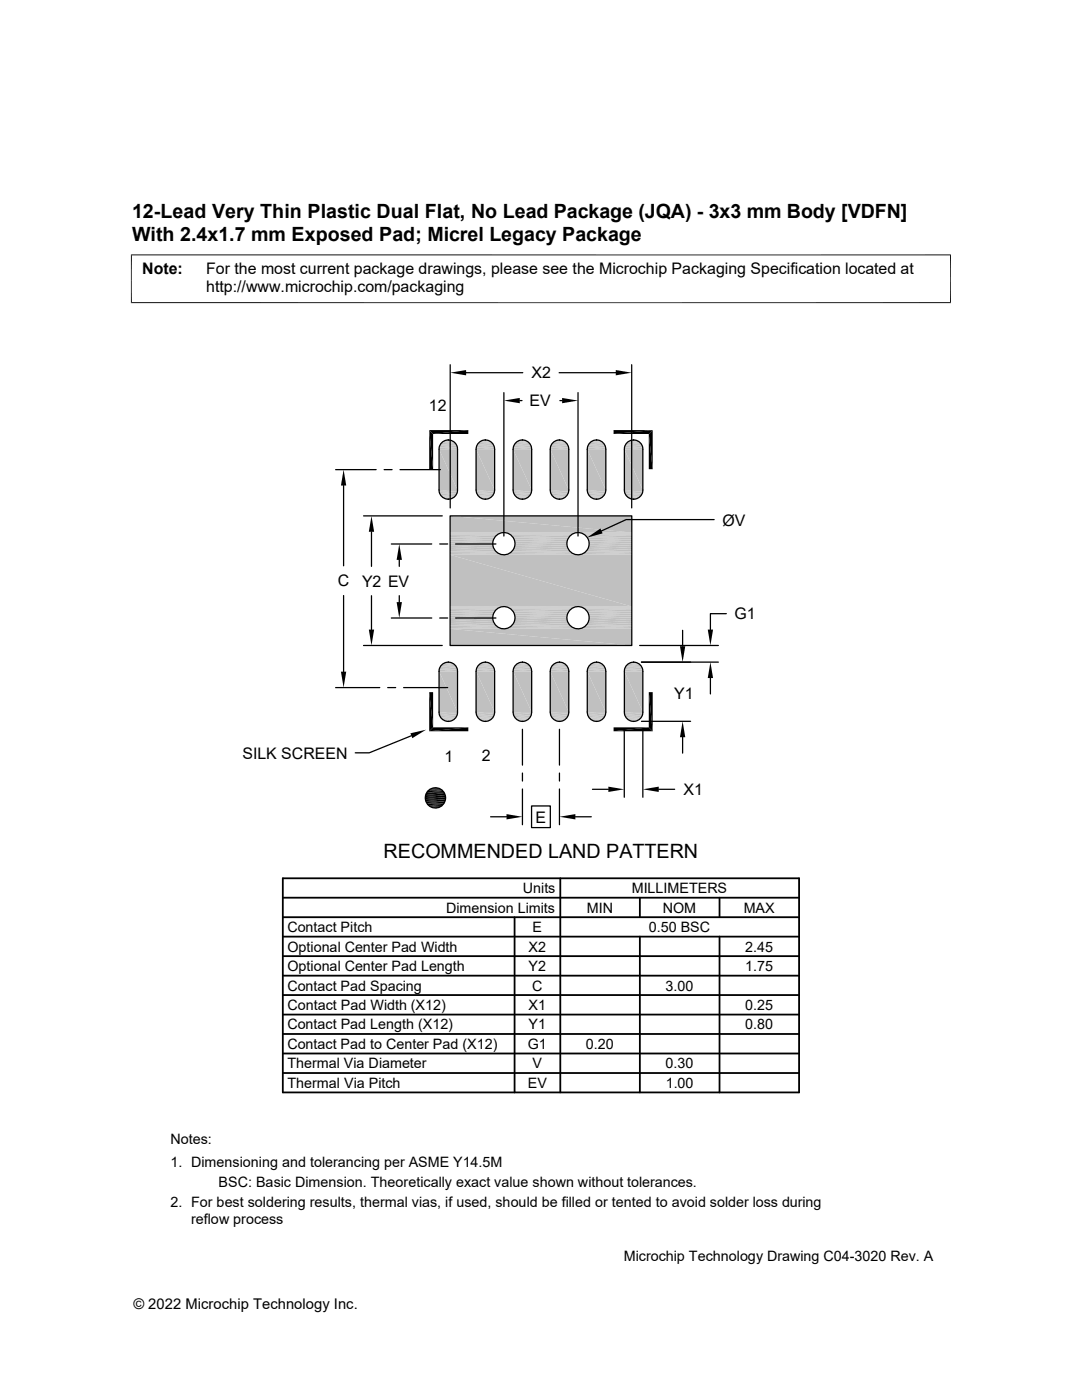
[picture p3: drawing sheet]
<svg xmlns="http://www.w3.org/2000/svg" width="216mm" height="279mm" viewBox="0 0 216 279" stroke-linecap="round" stroke-linejoin="round" font-family="sans-serif">
<g fill="#c0c0c0">
<path d="M89.1 87.8h.7z"/>
<path d="M96.5 87.8h.7z"/>
<path d="M103.9 87.8h.7z"/>
<path d="M111.3 87.8h.7z"/>
<path d="M118.7 87.8h.7z"/>
<path d="M126.1 87.8h.7z"/>
<path d="M125.7 87.9l.4-.1 1 .1z"/>
<path d="M126.1 87.8l1 .1z"/>
<path d="M118.3 87.9l.4-.1 1 .1z"/>
<path d="M118.7 87.8l1 .1z"/>
<path d="M110.9 87.9l.4-.1 1.1 .1z"/>
<path d="M111.3 87.8l1.1 .1z"/>
<path d="M103.5 87.9l.4-.1 1 .1z"/>
<path d="M103.9 87.8l1 .1z"/>
<path d="M96.1 87.9l.4-.1 1.1 .1z"/>
<path d="M96.5 87.8l1.1 .1z"/>
<path d="M88.8 87.9l.3-.1 1 .1z"/>
<path d="M89.1 87.8l1 .1z"/>
</g>
<path d="M125.4 88h2.1" fill="none" stroke="#c0c0c0" stroke-width=".2"/>
<path d="M125.7 87.9h1.4l.4 .2z" fill="#c0c0c0"/>
<path d="M118 88h2.1" fill="none" stroke="#c0c0c0" stroke-width=".2"/>
<path d="M118.3 87.9h1.4l.4 .2z" fill="#c0c0c0"/>
<path d="M110.6 88h2.1" fill="none" stroke="#c0c0c0" stroke-width=".2"/>
<path d="M110.9 87.9h1.5l.3 .2z" fill="#c0c0c0"/>
<path d="M103.2 88h2.1" fill="none" stroke="#c0c0c0" stroke-width=".2"/>
<path d="M103.5 87.9h1.4l.4 .2z" fill="#c0c0c0"/>
<path d="M95.8 88h2.1" fill="none" stroke="#c0c0c0" stroke-width=".2"/>
<path d="M96.1 87.9h1.5l.3 .2z" fill="#c0c0c0"/>
<path d="M88.4 88h2.1" fill="none" stroke="#c0c0c0" stroke-width=".2"/>
<path d="M88.8 87.9h1.3l.4 .2z" fill="#c0c0c0"/>
<path d="M88.1 88.2h2.7M95.5 88.2h2.6M102.9 88.2h2.7M110.3 88.2h2.6M117.7 88.2h2.6M125.1 88.2h2.6" fill="none" stroke="#c0c0c0" stroke-width=".23"/>
<path d="M87.9 88.5h3.1M95.3 88.5h3.1M102.7 88.5h3.1M110.1 88.5h3.1M117.5 88.5h3.1M124.9 88.5h3.1" fill="none" stroke="#c0c0c0" stroke-width=".28"/>
<path d="M87.7 88.8h3.5M95.1 88.8h3.5M102.5 88.8h3.5M109.9 88.8h3.4M117.3 88.8h3.4M124.7 88.8h3.4" fill="none" stroke="#c0c0c0" stroke-width=".32"/>
<path d="M87.6 89.5h3.7M87.6 89.1h3.7M95 89.5h3.7M95 89.1h3.7M102.4 89.5h3.7M102.4 89.1h3.6M109.8 89.5h3.7M109.8 89.1h3.7M117.2 89.5h3.7M117.2 89.1h3.6M124.6 89.5h3.7M124.6 89.1h3.6" fill="none" stroke="#c0c0c0" stroke-width=".36"/>
<g fill="#c0c0c0">
<path d="M124.6 89.7l3.7 8.1h-3.7z"/>
<path d="M124.6 89.7h3.7v8.1z"/>
<path d="M117.2 89.7l3.7 8.1h-3.7z"/>
<path d="M117.2 89.7h3.7v8.1z"/>
<path d="M109.8 89.7l3.7 8.1h-3.7z"/>
<path d="M109.8 89.7h3.7v8.1z"/>
<path d="M102.4 89.7l3.7 8.1h-3.7z"/>
<path d="M102.4 89.7h3.7v8.1z"/>
<path d="M95 89.7l3.7 8.1h-3.7z"/>
<path d="M95 89.7h3.7v8.1z"/>
<path d="M87.6 89.7l3.7 8.1h-3.7z"/>
<path d="M87.6 89.7h3.7v8.1z"/>
</g>
<path d="M87.6 98h3.7M95 98h3.7M102.4 98h3.7M109.8 98h3.7M117.2 98h3.7M124.6 98h3.7" fill="none" stroke="#c0c0c0" stroke-width=".36"/>
<path d="M87.6 98.3h3.7M95 98.3h3.7M102.4 98.3h3.6M109.8 98.3h3.7M117.2 98.3h3.6M124.6 98.3h3.6" fill="none" stroke="#c0c0c0" stroke-width=".34"/>
<path d="M87.7 98.6h3.5M95.1 98.6h3.5M102.5 98.6h3.5M109.9 98.6h3.4M117.3 98.6h3.4M124.7 98.6h3.4" fill="none" stroke="#c0c0c0" stroke-width=".32"/>
<path d="M87.9 98.9h3.1M95.3 98.9h3.1M102.7 98.9h3.1M110.1 98.9h3.1M117.5 98.9h3.1M124.9 98.9h3.1" fill="none" stroke="#c0c0c0" stroke-width=".28"/>
<path d="M88.1 99.2h2.7M95.5 99.2h2.6M102.9 99.2h2.7M110.3 99.2h2.6M117.7 99.2h2.6M125.1 99.2h2.6" fill="none" stroke="#c0c0c0" stroke-width=".23"/>
<path d="M125.4 99.3l1.7 .2h-1.4z" fill="#c0c0c0"/>
<path d="M125.4 99.4h2.1" fill="none" stroke="#c0c0c0" stroke-width=".2"/>
<path d="M118 99.3l1.7 .2h-1.4z" fill="#c0c0c0"/>
<path d="M118 99.4h2.1" fill="none" stroke="#c0c0c0" stroke-width=".2"/>
<path d="M110.6 99.3l1.8 .2h-1.5z" fill="#c0c0c0"/>
<path d="M110.6 99.4h2.1" fill="none" stroke="#c0c0c0" stroke-width=".2"/>
<path d="M103.2 99.3l1.7 .2h-1.4z" fill="#c0c0c0"/>
<path d="M103.2 99.4h2.1" fill="none" stroke="#c0c0c0" stroke-width=".2"/>
<path d="M95.8 99.3l1.8 .2h-1.5z" fill="#c0c0c0"/>
<path d="M95.8 99.4h2.1" fill="none" stroke="#c0c0c0" stroke-width=".2"/>
<path d="M88.4 99.3l1.7 .2h-1.3z" fill="#c0c0c0"/>
<path d="M88.4 99.4h2.1" fill="none" stroke="#c0c0c0" stroke-width=".2"/>
<g fill="#c0c0c0">
<path d="M89.1 99.6h.7z"/>
<path d="M96.5 99.6h.7z"/>
<path d="M103.9 99.6h.7z"/>
<path d="M111.3 99.6h.7z"/>
<path d="M118.7 99.6h.7z"/>
<path d="M126.1 99.6h.7z"/>
<path d="M125.7 99.5l1.1 .1z"/>
<path d="M125.7 99.5h1.4l-.3 .1z"/>
<path d="M118.3 99.5l1.1 .1z"/>
<path d="M118.3 99.5h1.4l-.3 .1z"/>
<path d="M110.9 99.5l1.1 .1z"/>
<path d="M110.9 99.5h1.5l-.4 .1z"/>
<path d="M103.5 99.5l1.1 .1z"/>
<path d="M103.5 99.5h1.4l-.3 .1z"/>
<path d="M96.1 99.5l1.1 .1z"/>
<path d="M96.1 99.5h1.5l-.4 .1z"/>
<path d="M88.8 99.5l1 .1z"/>
<path d="M88.8 99.5h1.3l-.3 .1z"/>
<path d="M89.1 132.2h.7z"/>
<path d="M96.5 132.2h.7z"/>
<path d="M103.9 132.2h.7z"/>
<path d="M111.3 132.2h.7z"/>
<path d="M118.7 132.2h.7z"/>
<path d="M126.1 132.2h.7z"/>
<path d="M125.7 132.3l.4-.1 1 .1z"/>
<path d="M126.1 132.2l1 .1z"/>
<path d="M118.3 132.3l.4-.1 1 .1z"/>
<path d="M118.7 132.2l1 .1z"/>
<path d="M110.9 132.3l.4-.1 1.1 .1z"/>
<path d="M111.3 132.2l1.1 .1z"/>
<path d="M103.5 132.3l.4-.1 1 .1z"/>
<path d="M103.9 132.2l1 .1z"/>
<path d="M96.1 132.3l.4-.1 1.1 .1z"/>
<path d="M96.5 132.2l1.1 .1z"/>
<path d="M88.8 132.3l.3-.1 1 .1z"/>
<path d="M89.1 132.2l1 .1z"/>
</g>
<path d="M125.4 132.4h2.1" fill="none" stroke="#c0c0c0" stroke-width=".2"/>
<path d="M125.7 132.3h1.4l.4 .2z" fill="#c0c0c0"/>
<path d="M118 132.4h2.1" fill="none" stroke="#c0c0c0" stroke-width=".2"/>
<path d="M118.3 132.3h1.4l.4 .2z" fill="#c0c0c0"/>
<path d="M110.6 132.4h2.1" fill="none" stroke="#c0c0c0" stroke-width=".2"/>
<path d="M110.9 132.3h1.5l.3 .2z" fill="#c0c0c0"/>
<path d="M103.2 132.4h2.1" fill="none" stroke="#c0c0c0" stroke-width=".2"/>
<path d="M103.5 132.3h1.4l.4 .2z" fill="#c0c0c0"/>
<path d="M95.8 132.4h2.1" fill="none" stroke="#c0c0c0" stroke-width=".2"/>
<path d="M96.1 132.3h1.5l.3 .2z" fill="#c0c0c0"/>
<path d="M88.4 132.4h2.1" fill="none" stroke="#c0c0c0" stroke-width=".2"/>
<path d="M88.8 132.3h1.3l.4 .2z" fill="#c0c0c0"/>
<path d="M88.1 132.6h2.7M95.5 132.6h2.6M102.9 132.6h2.7M110.3 132.6h2.6M117.7 132.6h2.6M125.1 132.6h2.6" fill="none" stroke="#c0c0c0" stroke-width=".23"/>
<path d="M87.9 132.8h3.1M95.3 132.8h3.1M102.7 132.8h3.1M110.1 132.8h3.1M117.5 132.8h3.1M124.9 132.8h3.1" fill="none" stroke="#c0c0c0" stroke-width=".28"/>
<path d="M87.7 133.1h3.5M95.1 133.1h3.5M102.5 133.1h3.5M109.9 133.1h3.4M117.3 133.1h3.4M124.7 133.1h3.4" fill="none" stroke="#c0c0c0" stroke-width=".32"/>
<path d="M87.6 133.5h3.7M95 133.5h3.7M102.4 133.5h3.6M109.8 133.5h3.7M117.2 133.5h3.6M124.6 133.5h3.6" fill="none" stroke="#c0c0c0" stroke-width=".34"/>
<path d="M87.6 133.8h3.7M95 133.8h3.7M102.4 133.8h3.7M109.8 133.8h3.7M117.2 133.8h3.7M124.6 133.8h3.7" fill="none" stroke="#c0c0c0" stroke-width=".36"/>
<g fill="#c0c0c0">
<path d="M124.6 134l3.7 8.1h-3.7z"/>
<path d="M124.6 134h3.7v8.1z"/>
<path d="M117.2 134l3.7 8.1h-3.7z"/>
<path d="M117.2 134h3.7v8.1z"/>
<path d="M109.8 134l3.7 8.1h-3.7z"/>
<path d="M109.8 134h3.7v8.1z"/>
<path d="M102.4 134l3.7 8.1h-3.7z"/>
<path d="M102.4 134h3.7v8.1z"/>
<path d="M95 134l3.7 8.1h-3.7z"/>
<path d="M95 134h3.7v8.1z"/>
<path d="M87.6 134l3.7 8.1h-3.7z"/>
<path d="M87.6 134h3.7v8.1z"/>
</g>
<path d="M87.6 142.3h3.7M87.6 142.7h3.7M95 142.3h3.7M95 142.7h3.7M102.4 142.3h3.7M102.4 142.7h3.6M109.8 142.3h3.7M109.8 142.7h3.7M117.2 142.3h3.7M117.2 142.7h3.6M124.6 142.3h3.7M124.6 142.7h3.6" fill="none" stroke="#c0c0c0" stroke-width=".36"/>
<path d="M87.7 143h3.5M95.1 143h3.5M102.5 143h3.5M109.9 143h3.4M117.3 143h3.4M124.7 143h3.4" fill="none" stroke="#c0c0c0" stroke-width=".32"/>
<path d="M87.9 143.3h3.1M95.3 143.3h3.1M102.7 143.3h3.1M110.1 143.3h3.1M117.5 143.3h3.1M124.9 143.3h3.1" fill="none" stroke="#c0c0c0" stroke-width=".28"/>
<path d="M88.1 143.5h2.7M95.5 143.5h2.6M102.9 143.5h2.7M110.3 143.5h2.6M117.7 143.5h2.6M125.1 143.5h2.6" fill="none" stroke="#c0c0c0" stroke-width=".23"/>
<path d="M125.4 143.7l1.7 .1h-1.4z" fill="#c0c0c0"/>
<path d="M125.4 143.7h2.1" fill="none" stroke="#c0c0c0" stroke-width=".2"/>
<path d="M118 143.7l1.7 .1h-1.4z" fill="#c0c0c0"/>
<path d="M118 143.7h2.1" fill="none" stroke="#c0c0c0" stroke-width=".2"/>
<path d="M110.6 143.7l1.8 .1h-1.5z" fill="#c0c0c0"/>
<path d="M110.6 143.7h2.1" fill="none" stroke="#c0c0c0" stroke-width=".2"/>
<path d="M103.2 143.7l1.7 .1h-1.4z" fill="#c0c0c0"/>
<path d="M103.2 143.7h2.1" fill="none" stroke="#c0c0c0" stroke-width=".2"/>
<path d="M95.8 143.7l1.8 .1h-1.5z" fill="#c0c0c0"/>
<path d="M95.8 143.7h2.1" fill="none" stroke="#c0c0c0" stroke-width=".2"/>
<path d="M88.4 143.7l1.7 .1h-1.3z" fill="#c0c0c0"/>
<path d="M88.4 143.7h2.1" fill="none" stroke="#c0c0c0" stroke-width=".2"/>
<g fill="#c0c0c0">
<path d="M89.1 143.9h.7z"/>
<path d="M96.5 143.9h.7z"/>
<path d="M103.9 143.9h.7z"/>
<path d="M111.3 143.9h.7z"/>
<path d="M118.7 143.9h.7z"/>
<path d="M126.1 143.9h.7z"/>
<path d="M125.7 143.8l1.1 .1z"/>
<path d="M125.7 143.8h1.4l-.3 .1z"/>
<path d="M118.3 143.8l1.1 .1z"/>
<path d="M118.3 143.8h1.4l-.3 .1z"/>
<path d="M110.9 143.8l1.1 .1z"/>
<path d="M110.9 143.8h1.5l-.4 .1z"/>
<path d="M103.5 143.8l1.1 .1z"/>
<path d="M103.5 143.8h1.4l-.3 .1z"/>
<path d="M96.1 143.8l1.1 .1z"/>
<path d="M96.1 143.8h1.5l-.4 .1z"/>
<path d="M88.8 143.8l1 .1z"/>
<path d="M88.8 143.8h1.3l-.3 .1z"/>
<path d="M89.8 103l36.3 3.3h-36.3z"/>
<path d="M89.8 103h36.3v3.3z"/>
</g>
<path d="M89.8 106.3h36.3M89.8 106.4h10.3M89.8 110.6h10.3M89.8 110.7h36.3M101 110.6h13.9M101 106.4h13.9M115.8 110.6h10.3M115.8 106.4h10.3" fill="none" stroke="#c0c0c0" stroke-width=".2"/>
<path d="M89.8 106.6h9.9M89.8 110.4h9.9M101.4 106.6h13.1M101.4 110.4h13.1M116.2 106.6h9.9M116.2 110.4h9.9" fill="none" stroke="#c0c0c0" stroke-width=".21"/>
<path d="M89.8 106.8h9.5M89.8 110.2h9.5M101.8 110.2h12.3M101.8 106.8h12.3M116.6 110.2h9.5M116.6 106.8h9.5" fill="none" stroke="#c0c0c0" stroke-width=".28"/>
<path d="M89.8 107.1h9.2M89.8 109.9h9.2M102.1 109.9h11.7M102.1 107.1h11.7M116.9 109.9h9.2M116.9 107.1h9.2" fill="none" stroke="#c0c0c0" stroke-width=".34"/>
<path d="M89.8 107.5h8.9M89.8 109.5h8.9M102.4 107.5h11.1M102.4 109.5h11.1M117.2 107.5h8.9M117.2 109.5h8.9" fill="none" stroke="#c0c0c0" stroke-width=".38"/>
<path d="M89.8 107.9h8.7M102.6 107.9h10.7M117.4 107.9h8.7" fill="none" stroke="#c0c0c0" stroke-width=".4"/>
<path d="M89.8 108.3h8.6M102.7 108.3h10.5M117.5 108.3h8.6" fill="none" stroke="#c0c0c0" stroke-width=".44"/>
<path d="M89.8 108.7h8.6M89.8 109.1h8.7M102.6 109.1h10.7M102.7 108.7h10.5M117.4 109.1h8.7M117.5 108.7h8.6" fill="none" stroke="#c0c0c0" stroke-width=".42"/>
<g fill="#c0c0c0">
<path d="M89.8 110.7l36.3 10.4h-36.3z"/>
<path d="M89.8 110.7h36.3v10.4z"/>
</g>
<path d="M89.8 121.1h36.3M89.8 121.2h10.3M89.8 125.4h10.3M89.8 125.5h36.3M101 125.4h13.9M101 121.2h13.9M115.8 125.4h10.3M115.8 121.2h10.3" fill="none" stroke="#c0c0c0" stroke-width=".2"/>
<path d="M89.8 121.3h9.9M89.8 125.2h9.9M101.4 121.3h13.1M101.4 125.2h13.1M116.2 121.3h9.9M116.2 125.2h9.9" fill="none" stroke="#c0c0c0" stroke-width=".21"/>
<path d="M89.8 121.6h9.5M89.8 125h9.5M101.8 125h12.3M101.8 121.6h12.3M116.6 125h9.5M116.6 121.6h9.5" fill="none" stroke="#c0c0c0" stroke-width=".28"/>
<path d="M89.8 121.9h9.2M89.8 124.7h9.2M102.1 124.7h11.7M102.1 121.9h11.7M116.9 124.7h9.2M116.9 121.9h9.2" fill="none" stroke="#c0c0c0" stroke-width=".34"/>
<path d="M89.8 122.2h8.9M89.8 124.3h8.9M102.4 122.2h11.1M102.4 124.3h11.1M117.2 122.2h8.9M117.2 124.3h8.9" fill="none" stroke="#c0c0c0" stroke-width=".38"/>
<path d="M89.8 122.6h8.7M89.8 123.1h8.6M102.6 122.6h10.7M102.7 123.1h10.5M117.4 122.6h8.7M117.5 123.1h8.6" fill="none" stroke="#c0c0c0" stroke-width=".42"/>
<path d="M89.8 123.5h8.6M102.7 123.5h10.5M117.5 123.5h8.6" fill="none" stroke="#c0c0c0" stroke-width=".44"/>
<path d="M89.8 123.9h8.7M102.6 123.9h10.7M117.4 123.9h8.7" fill="none" stroke="#c0c0c0" stroke-width=".4"/>
<g fill="#c0c0c0">
<path d="M89.8 125.5l36.3 3.3h-36.3z"/>
<path d="M89.8 125.5h36.3v3.3z"/>
</g>
<g fill="none" stroke="#000" stroke-width=".25">
<path d="M89.8 72.8v28.6M93 74.4h11.3M100.5 78.4v28.6M103.7 79.9h.5M111.6 74.4h11.3M111.7 79.9h.5M115.3 78.4v28.6M126 72.8v28.6M67 93.7h8.1M68.6 96.9v16M76.6 93.7h1.6M79.8 93.7h8.1"/>
<path d="M89.5 87.8a1.84 1.84 0 0 0-1.9 1.9v8.1a1.83 1.83 0 0 0 1.9 1.8M89.5 99.6h.1M89.5 87.8h.1M89.5 87.8a1.84 1.84 0 0 1 1.8 1.9v8.1a1.83 1.83 0 0 1-1.8 1.8M96.8 87.8a1.87 1.87 0 0 1 1.9 1.9v8.1a1.87 1.87 0 0 1-1.9 1.8M96.8 87.8a1.87 1.87 0 0 0-1.8 1.9v8.1a1.87 1.87 0 0 0 1.8 1.8M96.8 99.6h.1M96.8 87.8h.1M104.2 87.8a1.87 1.87 0 0 0-1.8 1.9v8.1a1.87 1.87 0 0 0 1.8 1.8M104.2 99.6h.1M104.2 87.8h.1M104.2 87.8a1.86 1.86 0 0 1 1.9 1.9v8.1a1.85 1.85 0 0 1-1.9 1.8"/>
<path d="M111.6 87.8a1.87 1.87 0 0 1 1.9 1.9v8.1a1.87 1.87 0 0 1-1.9 1.8M111.6 87.8a1.86 1.86 0 0 0-1.8 1.9v8.1a1.85 1.85 0 0 0 1.8 1.8M111.6 99.6h.1M111.6 87.8h.1M119 87.8a1.87 1.87 0 0 0-1.8 1.9v8.1a1.87 1.87 0 0 0 1.8 1.8M119 99.6h.1M119 87.8h.1M119 87.8a1.87 1.87 0 0 1 1.9 1.9v8.1a1.87 1.87 0 0 1-1.9 1.8M126.4 87.8a1.84 1.84 0 0 0-1.8 1.9v8.1a1.83 1.83 0 0 0 1.8 1.8M126.4 99.6h.1M126.4 87.8h.1M126.4 87.8a1.84 1.84 0 0 1 1.9 1.9v8.1a1.83 1.83 0 0 1-1.9 1.8"/>
<path d="M68.6 118.9v15.1M72.5 103h15.7M74.1 106.1v6.9M74.1 118.9v6.7M78.1 108.6h8M79.7 111.7v1.3M79.7 118.9v1.3M87.7 108.6h1.6M89.8 103h36.3v25.8h-36.3zM90.9 108.6h8.1M142.5 103.7h-17.6l-4.9 2.3M67 137.2h8.8"/>
<path d="M72.5 128.8h15.7M77.4 137.2h1.6M78.1 123.3h8M80.5 137.2h8.8M87.7 123.3h1.6M89.5 132.1a1.84 1.84 0 0 0-1.9 1.9v8.1a1.83 1.83 0 0 0 1.9 1.9M89.5 132.1a1.84 1.84 0 0 1 1.8 1.9v8.1a1.83 1.83 0 0 1-1.8 1.9M89.5 132.1h.1M90.9 123.3h8.1M96.8 132.1a1.87 1.87 0 0 0-1.8 1.9v8.1a1.87 1.87 0 0 0 1.8 1.9M96.8 132.1a1.87 1.87 0 0 1 1.9 1.9v8.1a1.87 1.87 0 0 1-1.9 1.9M96.8 132.1h.1"/>
<path d="M104.2 132.1a1.86 1.86 0 0 1 1.9 1.9v8.1a1.85 1.85 0 0 1-1.9 1.9M104.2 132.1h.1M104.2 132.1a1.87 1.87 0 0 0-1.8 1.9v8.1a1.87 1.87 0 0 0 1.8 1.9M111.6 132.1a1.86 1.86 0 0 0-1.8 1.9v8.1a1.85 1.85 0 0 0 1.8 1.9M111.6 132.1a1.87 1.87 0 0 1 1.9 1.9v8.1a1.87 1.87 0 0 1-1.9 1.9M111.6 132.1h.1M119 132.1a1.87 1.87 0 0 1 1.9 1.9v8.1a1.87 1.87 0 0 1-1.9 1.9M119 132.1h.1M119 132.1a1.87 1.87 0 0 0-1.8 1.9v8.1a1.87 1.87 0 0 0 1.8 1.9M126.4 132.1a1.84 1.84 0 0 0-1.8 1.9v8.1a1.83 1.83 0 0 0 1.8 1.9M126.4 132.1a1.84 1.84 0 0 1 1.9 1.9v8.1a1.83 1.83 0 0 1-1.9 1.9M126.4 132.1h.1"/>
<path d="M127.6 128.8h15.7M128 132.1h15.3M136.2 125.8v3.2M141.8 135.3v3.2M144.9 122.5h-3.1v3.1M82.1 146.8l-8.4 3.4h-2.8M85.4 157.7h2.9M89.5 144h.1M96.8 144h.1M104.2 144h.1M104.2 145.5v7.2M104.2 154.3v1.6"/>
<path d="M104.2 157.5v7.1M111.6 144h.1M111.6 145.5v7.2M111.6 154.3v1.6M111.6 157.5v7.1M118.2 157.5h3.2M119 144h.1M124.6 145.6v13.5M126.4 144h.1M128 144h9.8M128.3 145.5v13.6M131.4 157.5h3.2"/>
<path d="M136.2 147.1v3.2M97.9 163h3.2M106.1 160.8h3.7v4.4h-3.7zM114.8 163h3.2"/>
<circle cx="100.5" cy="108.5" r="2.22"/>
<circle cx="115.3" cy="108.5" r="2.22"/>
<circle cx="100.5" cy="123.3" r="2.22"/>
<circle cx="115.3" cy="123.3" r="2.22"/>
<circle cx="86.9" cy="159.2" r="2.03"/>
</g>
<path d="M26.1 50.9h163.7M26.2 50.8v9.7M189.7 50.8v9.7M26.1 60.4h163.7M85.7 157.4h2.3M85.7 161h2.3" fill="none" stroke="#000" stroke-width=".2"/>
<g fill="#000">
<path d="M89.8 74.4l3.2-.5v1zM100.5 79.9l3.2-.5v1.1zM112.2 79.4l3.1 .5-3.1 .6zM122.9 73.9l3.1 .5-3.1 .5zM68.6 93.7l.5 3.2h-1.1zM85.6 85.8l.8 7.8h-.8zM85.6 85.8h7.9l-7.1 .8zM85.6 85.8l.8 .8v7zM86.4 86.6l7.1-.8v.8zM122.4 85.8h7.8l-7.8 .8zM122.4 86.6l7.8-.8-.7 .8zM129.5 86.6l.7 7h-.7z"/>
<path d="M129.5 86.6l.7-.8v7.8zM74.1 103l.6 3.1h-1.1zM79.7 108.6l.5 3.1h-1.1zM117.1 107.3l2.7-1.8 .4 .9zM68 134h1.1l-.5 3.2zM73.6 125.6h1.1l-.6 3.2zM79.1 120.2h1.1l-.5 3.1zM129.5 138.1l.7 7.8-.7-.7zM129.5 138.1h.7v7.8zM135.7 129h1l-.5 3.1zM141.8 132.1l.5 3.2h-1.1zM141.2 125.6h1.1l-.5 3.2z"/>
<path d="M81.9 146.3l3.1-.7-2.7 1.7zM85.6 138.1l.8 7.1-.8 .7zM86.1 157.4h1.6l.3 .1zM85.6 138.1h.8v7.1zM86.1 157.4l.4-.2 1.2 .2zM86.5 157.2l1.2 .2zM86.5 157.2h.8zM85.6 145.9l7.9-.7v.7zM86.4 145.2h7.1l-7.9 .7zM121.4 157l3.2 .5-3.2 .6zM122.4 145.2h7.1l-7.1 .7zM122.4 145.9l7.1-.7 .7 .7z"/>
<path d="M128.3 157.5l3.1-.5v1.1zM136.2 144l.5 3.1h-1zM85.7 160.9l2 .2h-1.6zM86.1 161.1l1.2 .1zM86.1 161.1h1.6l-.4 .1zM86.5 161.2h.8zM101.1 162.5l3.1 .5-3.1 .5zM111.6 163l3.2-.5v1z"/>
</g>
<path d="M85.2 157.9h3.4" fill="none" stroke="#000" stroke-width=".3"/>
<g fill="none" stroke="#000" stroke-width=".36">
<path d="M85 158.3h3.8M56.4 179.2h103M56.4 175.3h103v42.7h-103zM85 160.2h3.8M111.8 175.3v42.7M127.7 179.2v3.8M143.6 179.2v3.8M56.4 183h103M56.4 190.8h103M56.4 186.9h103M56.4 194.7h103M56.4 198.6h103"/>
<path d="M102.7 183v35M127.7 186.9v31.1M143.6 186.9v31.1M56.4 202.5h103M56.4 210.2h103M56.4 206.4h103M56.4 214.1h103"/>
</g>
<path d="M84.9 159.4h4M84.9 159.8h4M84.9 158.6h4" fill="none" stroke="#000" stroke-width=".38"/>
<path d="M84.9 159h4" fill="none" stroke="#000" stroke-width=".4"/>
<path d="M85.2 160.5h3.4" fill="none" stroke="#000" stroke-width=".32"/>
<path d="M85.4 160.8h2.9" fill="none" stroke="#000" stroke-width=".23"/>
<g font-size="3.9">
<text x="26.4" y="43.5">12-Lead Very Thin Plastic Dual Flat, No Lead Package (JQA) - 3x3 mm Body [VDFN]</text>
<text x="26.4" y="48">With 2.4x1.7 mm Exposed Pad; Micrel Legacy Package</text>
<text x="76.5" y="171.1">RECOMMENDED LAND PATTERN</text>
</g>
<g font-size="3.2">
<text x="28.4" y="54.6">Note:</text>
<text x="41.1" y="54.6">For the most current package drawings, please see the Microchip Packaging Specification located at</text>
<text x="41.1" y="58.3">http://www.microchip.com/packaging</text>
<text x="106.1" y="75.5">X2</text>
<text x="85.6" y="82">12</text>
<text x="105.7" y="81.1">EV</text>
<text x="144.1" y="104.9">ØV</text>
<text x="67.4" y="117">C</text>
<text x="72.2" y="117.1">Y2 EV</text>
<text x="146.5" y="123.6">G1</text>
<text x="134.5" y="139.6">Y1</text>
<text x="48.4" y="151.4">SILK SCREEN</text>
<text x="88.7" y="152">1</text>
<text x="96.1" y="152">2</text>
<text x="136.4" y="158.7">X1</text>
<text x="106.8" y="164.1">E</text>
</g>
<g font-size="2.9">
<text x="104.3" y="178.2">Units</text>
<text x="126" y="178.2">MILLIMETERS</text>
<text x="89" y="182.1">Dimension Limits</text>
<text x="117.1" y="182.1">MIN</text>
<text x="132.3" y="182.1">NOM</text>
<text x="148.4" y="182.1">MAX</text>
<text x="57.3" y="189.9">Optional Center Pad Width</text>
<text x="57.3" y="186">Contact Pitch</text>
<text x="105.5" y="189.9">X2</text>
<text x="106.3" y="186">E</text>
<text x="129.5" y="186">0.50 BSC</text>
<text x="148.7" y="189.9">2.45</text>
<text x="57.3" y="197.7">Contact Pad Spacing</text>
<text x="57.3" y="193.8">Optional Center Pad Length</text>
<text x="105.5" y="193.8">Y2</text>
<text x="106.2" y="197.7">C</text>
<text x="132.8" y="197.7">3.00</text>
<text x="148.7" y="193.8">1.75</text>
<text x="57.3" y="201.6">Contact Pad Width (X12)</text>
<text x="105.5" y="201.6">X1</text>
<text x="148.7" y="201.6">0.25</text>
<text x="57.3" y="205.4">Contact Pad Length (X12)</text>
<text x="57.3" y="209.3">Contact Pad to Center Pad (X12)</text>
<text x="105.3" y="209.3">G1</text>
<text x="105.5" y="205.4">Y1</text>
<text x="116.9" y="209.3">0.20</text>
<text x="148.7" y="205.4">0.80</text>
<text x="57.3" y="213.2">Thermal Via Diameter</text>
<text x="106.3" y="213.2">V</text>
<text x="132.8" y="213.2">0.30</text>
<text x="57.3" y="217.1">Thermal Via Pitch</text>
<text x="105.3" y="217.1">EV</text>
<text x="132.8" y="217.1">1.00</text>
<text x="34" y="228.3">Notes:</text>
<text x="34" y="232.9">1. Dimensioning and tolerancing per ASME Y14.5M</text>
<text x="43.6" y="236.9">BSC: Basic Dimension. Theoretically exact value shown without tolerances.</text>
<text x="34" y="241">2. For best soldering results, thermal vias, if used, should be filled or tented to avoid solder loss during</text>
<text x="38.1" y="244.3">reflow process</text>
<text x="124.5" y="251.7">Microchip Technology Drawing C04-3020 Rev. A</text>
<text x="26.6" y="261.3">© 2022 Microchip Technology Inc.</text>
</g>
</svg>
